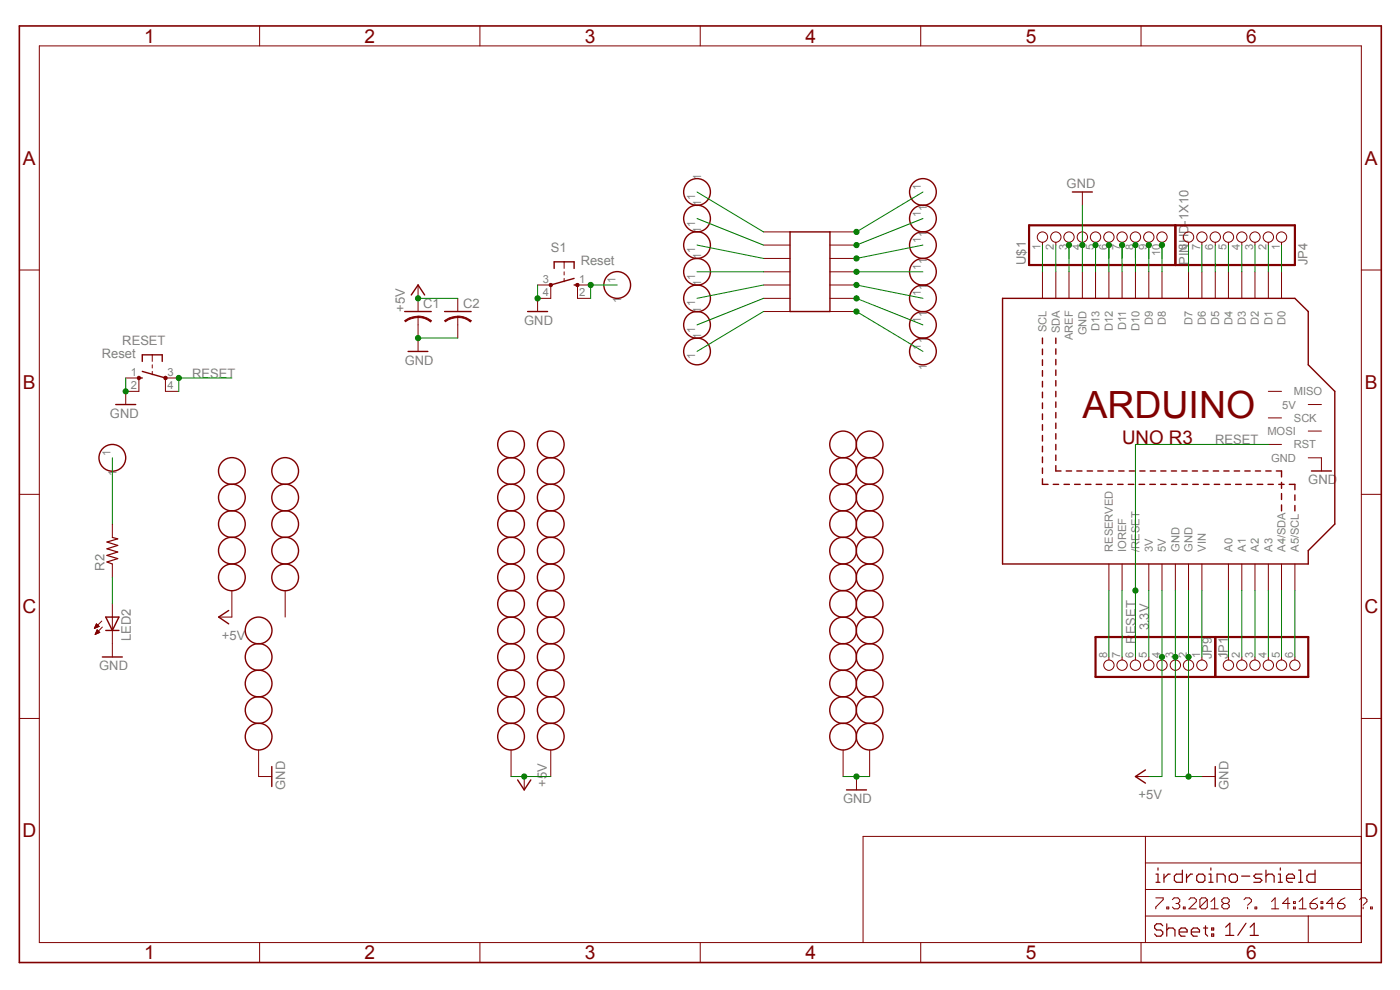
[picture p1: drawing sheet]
<svg xmlns="http://www.w3.org/2000/svg" width="297mm" height="210mm" viewBox="0 0 297 210" stroke-linecap="round" stroke-linejoin="round" font-family="sans-serif">
<path d="M30.2 76.7v-1.4h4.2v1.4M30.2 78.8l4.9 1.4M29.5 80.2h.7" fill="none" stroke="#800000" stroke-width=".3"/>
<path d="M32.3 75.3v1.4M32.3 77.4v.7M32.3 78.8v.7M29.5 80.2v2.8M35.1 80.2v2.8" fill="none" stroke="#800000" stroke-width=".21"/>
<path d="M34.8 79.9l.3-.1 .3 .1v.5l-.3 .2-.3-.2z" fill-rule="evenodd" fill="#800000"/>
<path d="M34.8 79.9l.3-.1 .3 .1v.5l-.3 .2-.3-.2z" fill="none" stroke="#800000" stroke-width=".21"/>
<circle cx="29.5" cy="80.2" r=".36" fill="#800000"/>
<g fill="none" stroke="#800000" stroke-width=".21">
<path d="M119.7 55.5v1.4M119.7 57.7v.6M119.7 59.1v.7M116.8 60.5v2.8M122.5 60.5v2.8M26.7 80.2h2.8M29.5 83h-2.8v2.8M35.1 80.2h2.8M35.1 83h2.8M20.1 133.2h.1M20.1 133.1h.4M20.2 133h.5"/>
<path d="M20.2 132.9h.8M20.2 134.5h.2M20.2 132.8h.7M20.3 132.7h.5M20.3 134.4h.3M20.3 134.3h.6M20.4 132.6h.3M20.4 134.2h.7M20.4 132.5h.2M20.4 134.1h.7M20.4 132.3l.6 .6-1 .4zM20.4 132.4h.1"/>
<path d="M20.4 133.9h.6M20.5 133.9h.4M20.5 133.7h.2M20.6 133.6h.1M20.6 133.6l.6 .6-1 .4zM21.6 131.7l-1.6 1.6M21.7 133l-1.5 1.6M23.8 128.1v11.3M240.9 164.7h2.8M255 164.7h2.8"/>
<circle cx="29.5" cy="80.2" r=".36"/>
</g>
<path d="M117.6 56.9v-1.4h4.2v1.4M121.8 59.1l-5 1.4M121.8 60.5h.7M24.6 85.8h4.2M21.7 139.4h4.3M22.4 130.9h2.8l-1.4 2.8zM22.4 133.7h2.8M243 163.3l-2.1 1.4 2.1 1.4M257.8 162.6v4.2" fill="none" stroke="#800000" stroke-width=".3"/>
<path d="M116.6 60.2h.5l.1 .3-.1 .2-.3 .1-.2-.1z" fill-rule="evenodd" fill="#800000"/>
<path d="M116.6 60.2h.5l.1 .3-.1 .2-.3 .1-.2-.1z" fill="none" stroke="#800000" stroke-width=".21"/>
<path d="M122.2 60.2h.6v.5l-.3 .1-.3-.1z" fill-rule="evenodd" fill="#800000"/>
<g fill="none" stroke="#800000" stroke-width=".21">
<path d="M162 49.2h5.6M162 52h5.6M162 54.8h5.6M162 57.7h5.6M176.1 49.2h5.6M176.1 52h5.6M176.1 54.8h5.6M176.1 57.7h5.6M88.7 67.2v1.7M114 60.5h2.8M116.8 63.3h-2.8v2.8M122.2 60.2h.6v.5l-.3 .1-.3-.1z"/>
<path d="M122.5 60.5h2.8M122.5 63.3h2.8M162 60.5h5.6M162 63.3h5.6M162 66.1h5.6M176.1 60.5h5.6M176.1 63.3h5.6M176.1 66.1h5.6M23.8 111.2v2.8M23.8 119.6v2.9M108.4 159.1v5.6M116.8 159.1v5.6"/>
<path d="M178.9 159.1v5.6M184.5 159.1v5.6M111.2 164.7v2.9M181.7 164.7v2.9"/>
</g>
<g fill="none" stroke="#800000" stroke-width=".3">
<path d="M167.6 49.2h8.5v16.9h-8.5zM85.9 66.1h5.6M111.9 66.1h4.3M109.8 165.4l1.4 2.2 1.4-2.2M179.6 167.6h4.2"/>
<circle cx="147.9" cy="40.7" r="2.84"/>
<circle cx="147.9" cy="52" r="2.84"/>
<circle cx="147.9" cy="46.4" r="2.84"/>
<circle cx="147.9" cy="57.7" r="2.84"/>
<circle cx="195.8" cy="57.7" r="2.84"/>
<circle cx="195.8" cy="46.4" r="2.84"/>
<circle cx="195.8" cy="52" r="2.84"/>
<circle cx="195.8" cy="40.7" r="2.84"/>
<circle cx="130.9" cy="60.5" r="2.84"/>
<circle cx="147.9" cy="74.5" r="2.84"/>
<circle cx="147.9" cy="63.3" r="2.84"/>
<circle cx="147.9" cy="68.9" r="2.84"/>
<circle cx="195.8" cy="68.9" r="2.84"/>
<circle cx="195.8" cy="63.3" r="2.84"/>
<circle cx="195.8" cy="74.5" r="2.84"/>
<circle cx="23.8" cy="97.1" r="2.84"/>
<circle cx="108.4" cy="94.3" r="2.84"/>
<circle cx="108.4" cy="99.9" r="2.84"/>
<circle cx="116.8" cy="99.9" r="2.84"/>
<circle cx="116.8" cy="94.3" r="2.84"/>
<circle cx="178.9" cy="94.3" r="2.84"/>
<circle cx="178.9" cy="99.9" r="2.84"/>
<circle cx="184.5" cy="94.3" r="2.84"/>
<circle cx="184.5" cy="99.9" r="2.84"/>
<circle cx="108.4" cy="116.8" r="2.84"/>
<circle cx="108.4" cy="111.2" r="2.84"/>
<circle cx="108.4" cy="105.5" r="2.84"/>
<circle cx="116.8" cy="111.2" r="2.84"/>
<circle cx="116.8" cy="116.8" r="2.84"/>
<circle cx="116.8" cy="105.5" r="2.84"/>
<circle cx="178.9" cy="116.8" r="2.84"/>
<circle cx="178.9" cy="105.5" r="2.84"/>
<circle cx="178.9" cy="111.2" r="2.84"/>
<circle cx="184.5" cy="111.2" r="2.84"/>
<circle cx="184.5" cy="116.8" r="2.84"/>
<circle cx="184.5" cy="105.5" r="2.84"/>
<circle cx="108.4" cy="139.4" r="2.84"/>
<circle cx="108.4" cy="133.7" r="2.84"/>
<circle cx="108.4" cy="128.1" r="2.84"/>
<circle cx="108.4" cy="122.5" r="2.84"/>
<circle cx="116.8" cy="139.4" r="2.84"/>
<circle cx="116.8" cy="128.1" r="2.84"/>
<circle cx="116.8" cy="133.7" r="2.84"/>
<circle cx="116.8" cy="122.5" r="2.84"/>
<circle cx="178.9" cy="139.4" r="2.84"/>
<circle cx="178.9" cy="128.1" r="2.84"/>
<circle cx="178.9" cy="133.7" r="2.84"/>
<circle cx="178.9" cy="122.5" r="2.84"/>
<circle cx="184.5" cy="133.7" r="2.84"/>
<circle cx="184.5" cy="122.5" r="2.84"/>
<circle cx="184.5" cy="139.4" r="2.84"/>
<circle cx="184.5" cy="128.1" r="2.84"/>
<circle cx="108.4" cy="150.6" r="2.84"/>
<circle cx="108.4" cy="156.3" r="2.84"/>
<circle cx="108.4" cy="145" r="2.84"/>
<circle cx="116.8" cy="145" r="2.84"/>
<circle cx="116.8" cy="156.3" r="2.84"/>
<circle cx="116.8" cy="150.6" r="2.84"/>
<circle cx="178.9" cy="156.3" r="2.84"/>
<circle cx="178.9" cy="150.6" r="2.84"/>
<circle cx="178.9" cy="145" r="2.84"/>
<circle cx="184.5" cy="156.3" r="2.84"/>
<circle cx="184.5" cy="145" r="2.84"/>
<circle cx="184.5" cy="150.6" r="2.84"/>
</g>
<path d="M23.8 114l1.2 .3-2.3 .7 2.3 .7-2.3 .7 2.3 .7-2.3 .7 2.3 .7-2.3 .7 1.1 .4" fill="none" stroke="#800000" stroke-width=".25"/>
<path d="M88.7 67.1a4.5 4.5 0 0 1 2.8 .9l-.1 .3a4 4 0 0 0-2.7-.9z" fill-rule="evenodd" fill="#800000"/>
<path d="M88.7 67.1a4.5 4.5 0 0 1 2.8 .9l-.1 .3a4 4 0 0 0-2.7-.9z" fill="none" stroke="#800000" stroke-width=".21"/>
<path d="M85.9 68a4.2 4.2 0 0 1 2.8-.9v.3a4.7 4.7 0 0 0-2.7 .8z" fill-rule="evenodd" fill="#800000"/>
<path d="M85.9 68a4.2 4.2 0 0 1 2.8-.9v.3a4.7 4.7 0 0 0-2.7 .8zM88.7 63.3v2.8M88.7 68.9v2.8M97.1 67.2v1.7" fill="none" stroke="#800000" stroke-width=".21"/>
<path d="M94.3 66.1h5.6" fill="none" stroke="#800000" stroke-width=".3"/>
<path d="M97.1 67.1a4.5 4.5 0 0 1 2.9 .9l-.2 .3a3.8 3.8 0 0 0-2.7-.9z" fill-rule="evenodd" fill="#800000"/>
<path d="M97.1 67.1a4.5 4.5 0 0 1 2.9 .9l-.2 .3a3.8 3.8 0 0 0-2.7-.9z" fill="none" stroke="#800000" stroke-width=".21"/>
<path d="M94.3 68a4.1 4.1 0 0 1 2.8-.9v.3a4.7 4.7 0 0 0-2.6 .8z" fill-rule="evenodd" fill="#800000"/>
<g fill="none" stroke="#800000" stroke-width=".21">
<path d="M8.3 9.7h280.5v190.2h-280.5zM55.1 5.5v4.2M101.8 5.5v4.2M148.5 5.5v4.2M195.3 5.5v4.2M242.1 5.5v4.2M4.1 57.3h4.2M221.1 51.4v.6M221.1 57.7v5.6M224 51.4v.6M224 57.7v5.6M226.8 51.4v.6"/>
<path d="M226.8 57.7v5.6M229.6 40.7v2.9M229.6 51.4v.6M229.6 57.7v5.6M232.4 51.4v.6M232.4 57.7v5.6M235.2 51.4v.6M235.2 57.7v5.6M238 51.4v.6M238 57.7v5.6M240.9 51.4v.6M240.9 57.7v5.6"/>
<path d="M243.7 51.4v.6M243.7 57.7v5.6M246.5 51.4v.6M246.5 57.7v5.6M252.1 51.4v.6M252.1 57.7v5.6M255 51.4v.6M255 57.7v5.6M257.8 51.4v.6M257.8 57.7v5.6M260.6 51.4v.6M260.6 57.7v5.6"/>
<path d="M263.4 51.4v.6M263.4 57.7v5.6M266.2 51.4v.6M266.2 57.7v5.6M269.1 51.4v.6M269.1 57.7v5.6M271.9 51.4v.6M271.9 57.7v5.6M288.8 57.3h4.2M88.7 60.5v2.8M88.7 71.7v2.8M94.3 68a4.1 4.1 0 0 1 2.8-.9v.3a4.7 4.7 0 0 0-2.6 .8z"/>
<path d="M97.1 63.3v2.8M97.1 68.9v2.8M269.1 83h2.8M269.1 88.6h2.8M269.1 94.3h2.8M277.5 85.8h2.8M277.5 91.4h2.8M277.5 97.1h2.8v2.8M4.1 104.9h4.2M235.2 119.6v5.7M238 119.6v5.7M240.9 119.6v5.7"/>
<path d="M243.7 119.6v5.7M246.5 119.6v5.7M249.3 119.6v5.7M252.1 119.6v5.7M255 119.6v5.7M260.6 119.6v5.7M263.4 119.6v5.7M266.2 119.6v5.7M269.1 119.6v5.7M271.9 119.6v5.7M274.7 119.6v5.7M288.8 104.9h4.2"/>
<path d="M49.2 125.3v5.6h-2.8M60.5 125.3v5.6M235.2 139.4v.6M238 139.4v.6M240.9 139.4v.6M243.7 139.4v.6M246.5 139.4v.6M249.3 139.4v.6M252.1 139.4v.6M255 139.4v.6M260.6 139.4v.6M263.4 139.4v.6"/>
<path d="M266.2 139.4v.6M269.1 139.4v.6M271.9 139.4v.6M274.7 139.4v.6M4.1 152.4h4.2M54.9 159.1v5.6h2.8M288.8 152.4h4.2M243 177.4v22.5M288.8 177.4h-105.7v22.5M55.1 199.9v4.3M101.8 199.9v4.3M148.5 199.9v4.3"/>
<path d="M195.3 199.9v4.3M242.1 199.9v4.3M243 194.3h45.8M243 188.7h45.8M243 183h45.8M245.2 190.5h1.6v.3l-1.6 1.6v.4M247.5 192.4h.4v.4h-.4zM248.7 190.8l.4-.3h.8l.4 .3v.5l-.4 .3M249.5 191.6h.4M249.9 191.6l.4 .4v.4l-.4 .4h-.8l-.4-.4M251 192.4h.4v.4h-.4zM252.2 190.8l.4-.3h.8l.4 .3v.5l-1.6 1.5h1.6"/>
<path d="M256.1 190.8l-.4-.3h-.8l-.3 .3v1.6M256.1 190.8v1.6l-.4 .4h-.8l-.3-.4M256.1 190.8l-1.5 1.6M256.9 192.8h1.5M256.9 191.3l.8-.8v2.3M259.6 191.6l-.4-.3v-.5l.4-.3h.8l.4 .3v.5l-.4 .3M259.6 191.6l-.4 .4v.4l.4 .4h.8l.4-.4v-.4l-.4-.4M259.6 191.6h.8M263.9 190.8l.4-.3h.7l.5 .3v.5l-.8 .7M264.7 192.4v.4M266.2 192.4h.4v.4h-.4zM269.7 192.8h1.6"/>
<path d="M269.7 191.3l.8-.8v2.3M273.6 191.6h-1.5l1.1-1.1v2.3M274.4 192.4h.4v.4h-.4zM274.4 191.3h.4v.3h-.4zM275.6 192.8h1.5M275.6 191.3l.8-.8v2.3M277.5 194.3v5.6M277.9 191.6h1.2l.4 .4v.4l-.4 .4h-.8l-.4-.4zM279.5 190.5l-.8 .3-.8 .8M280.2 192.4h.4v.4h-.4zM280.2 191.3h.4v.3h-.4zM283 191.6h-1.6l1.2-1.1v2.3"/>
<path d="M283.8 191.6h1.1l.4 .4v.4l-.4 .4h-.8l-.3-.4zM285.3 190.5l-.8 .3-.7 .8M288.4 190.8l.4-.3h.8l.4 .3v.5l-.8 .7M289.2 192.4v.4M290.7 192.4h.4v.4h-.4z"/>
<circle cx="221.2" cy="50.3" r="1.1"/>
<circle cx="224" cy="50.3" r="1.1"/>
<circle cx="226.8" cy="50.3" r="1.1"/>
<circle cx="229.6" cy="50.3" r="1.1"/>
<circle cx="232.4" cy="50.3" r="1.1"/>
<circle cx="235.2" cy="50.3" r="1.1"/>
<circle cx="238" cy="50.3" r="1.1"/>
<circle cx="240.9" cy="50.3" r="1.1"/>
<circle cx="243.7" cy="50.3" r="1.1"/>
<circle cx="246.5" cy="50.3" r="1.1"/>
<circle cx="252.1" cy="50.3" r="1.1"/>
<circle cx="255" cy="50.3" r="1.1"/>
<circle cx="257.8" cy="50.3" r="1.1"/>
<circle cx="260.6" cy="50.3" r="1.1"/>
<circle cx="263.4" cy="50.3" r="1.1"/>
<circle cx="266.2" cy="50.3" r="1.1"/>
<circle cx="269.1" cy="50.3" r="1.1"/>
<circle cx="271.9" cy="50.3" r="1.1"/>
<circle cx="235.2" cy="141.1" r="1.1"/>
<circle cx="238" cy="141.1" r="1.1"/>
<circle cx="240.9" cy="141.1" r="1.1"/>
<circle cx="243.7" cy="141.1" r="1.1"/>
<circle cx="246.5" cy="141.1" r="1.1"/>
<circle cx="249.3" cy="141.1" r="1.1"/>
<circle cx="252.1" cy="141.1" r="1.1"/>
<circle cx="255" cy="141.1" r="1.1"/>
<circle cx="260.6" cy="141.1" r="1.1"/>
<circle cx="263.4" cy="141.1" r="1.1"/>
<circle cx="266.2" cy="141.1" r="1.1"/>
<circle cx="269.1" cy="141.1" r="1.1"/>
<circle cx="271.9" cy="141.1" r="1.1"/>
<circle cx="274.7" cy="141.1" r="1.1"/>
</g>
<g fill="none" stroke="#800000" stroke-width=".3">
<path d="M227.5 40.7h4.2M86.6 74.5h4.2M87.2 62.6l1.5-2.1 1.4 2.1M212.7 63.3h62l2.8 2.8v11.3l5.7 5.6v28.2l-5.7 5.6v2.8h-64.8zM221.1 71.7v1.2M221.1 74v1.2M221.1 76.3v1.2M221.1 78.6v1.2M224 71.7v1.2M224 74v1.1M224 76.2v1.2M224 78.5v1.1"/>
<path d="M221.1 80.9v1.2M221.1 83.2v1.2M221.1 85.5v1.2M221.1 87.8v1.2M221.1 90.1v1.2M221.1 92.4v1.2M221.1 94.7v1.1M221.1 96.9v1.2M221.1 99.3v1.1M224 80.7v1.2M224 83v1.2M224 85.3v1.1"/>
<path d="M224 87.5v1.1M224 89.7v1.2M224 92v1.1M224 94.3v1.1M224 96.5v1.2M224 98.8v1.1h1.1M226.2 99.9h1.1M228.4 99.9h1.1M230.6 99.9h1.2M232.9 99.9h1.1M235.1 99.9h1.1M237.3 99.9h1.2"/>
<path d="M239.6 99.9h1.1M241.8 99.9h1.1M244 99.9h1.2M246.3 99.9h1.1M248.5 99.9h1.1M250.7 99.9h1.1M252.9 99.9h1.1M255.2 99.9h1.1M257.4 99.9h1.1M259.6 99.9h1.1M261.8 99.9h1.2M264.1 99.9h1.1"/>
<path d="M266.3 99.9h1.1M268.5 99.9h1.2M270.8 99.9h1.1v1.3M278.2 99.9h4.2M221.1 101.6v1.1h1.2M223.4 102.7h1.2M225.7 102.7h1.2M228 102.7h1.2M230.3 102.7h1.1M232.5 102.7h1.2M234.8 102.7h1.2M237.1 102.7h1.2"/>
<path d="M239.4 102.7h1.1M241.6 102.7h1.2M243.9 102.7h1.2M246.2 102.7h1.2M248.5 102.7h1.1M250.7 102.7h1.2M253 102.7h1.2M255.3 102.7h1.2M257.6 102.7h1.1M259.9 102.7h1.1M262.1 102.7h1.2M264.4 102.7h1.2"/>
<path d="M266.7 102.7h1.2M269 102.7h1.1M271.3 102.7h1.1M271.9 102.3v1.3M271.9 104.7v1.3M271.9 107.1v1.3M273.5 102.7h1.2v1.2M274.7 105v1.1M274.7 107.2v1.2M48.5 129.5l-2.1 1.4 2.1 1.4M57.7 162.6v4.2"/>
<circle cx="49.2" cy="99.9" r="2.84"/>
<circle cx="60.5" cy="99.9" r="2.84"/>
<circle cx="49.2" cy="111.2" r="2.84"/>
<circle cx="49.2" cy="116.8" r="2.84"/>
<circle cx="49.2" cy="105.5" r="2.84"/>
<circle cx="60.5" cy="105.5" r="2.84"/>
<circle cx="60.5" cy="116.8" r="2.84"/>
<circle cx="60.5" cy="111.2" r="2.84"/>
<circle cx="49.2" cy="122.5" r="2.84"/>
<circle cx="54.9" cy="139.4" r="2.84"/>
<circle cx="54.9" cy="133.7" r="2.84"/>
<circle cx="60.5" cy="122.5" r="2.84"/>
<circle cx="54.9" cy="150.6" r="2.84"/>
<circle cx="54.9" cy="156.3" r="2.84"/>
<circle cx="54.9" cy="145" r="2.84"/>
</g>
<path d="M218.3 47.8h56.4v8.4h-56.4zM249.3 47.8v8.4M232.4 135.1h45.1v8.5h-45.1zM257.8 135.1v8.5" fill="none" stroke="#800000" stroke-width=".47"/>
<g fill="none" stroke="#800000" stroke-width=".25">
<path d="M245.2 185.4h.5v1.8M245.2 187.2h.9M245.7 184.1v.5M246.7 196.4l-.4-.4h-.9l-.5 .4v.4l.5 .5h.9l.4 .4v.4l-.4 .5h-.9l-.5-.5M246.9 185.4v1.8M247.5 196v2.6M247.5 197.3l.4-.5h.9l.5 .5v1.3M248.2 185.4h-.4l-.9 .9M250.1 197.7h1.7v-.4l-.4-.5h-.8l-.5 .5v.8l.5 .5h.8M250.8 184.6v2.6h-1.2l-.5-.5v-.9l.5-.4h1.2M251.7 185.4v1.8M252.7 197.7h1.8v-.4l-.5-.5h-.8l-.5 .5v.8l.5 .5h.8"/>
<path d="M253 185.4h-.4l-.9 .9M254.3 185.4h.9l.4 .4v.9l-.4 .5h-.9l-.4-.5v-.9zM255.3 196.8h.9M255.7 196.4v1.7l.5 .5M256.5 185.4h.4v1.8M256.5 187.2h.8M256.9 184.1v.5M257 196.8h.5v.5h-.5zM257 198.1h.5v.5h-.5zM258.2 187.2v-1.8h1.3l.4 .4v1.4M260 196.7l.9-.9v2.6M260 198.4h1.7"/>
<path d="M260.8 185.8l.4-.4h.9l.4 .4v.9l-.4 .5h-.9l-.4-.5zM263.4 185.8h1.7M264.3 195.8l-1.7 2.6M265.2 198.4h1.8M265.2 196.7l.9-.9v2.6M267.7 185.4h-1.3l-.4 .4 .4 .5h.9l.4 .4-.4 .5h-1.3M268.6 185.8l.4-.4h.9l.4 .4v1.4M268.6 184.6v2.6M271.2 185.4h.4v1.8M271.2 187.2h.8M271.6 184.1v.5M272.9 186.3h1.7v-.5l-.4-.4h-.9l-.4 .4v.9l.4 .5h.9"/>
<path d="M275.5 187.2h.9M275.5 184.6h.4v2.6M279 184.6v2.6h-1.3l-.5-.5v-.9l.5-.4h1.3"/>
</g>
<path d="M4.1 5.5h288.9v198.7h-288.9z" fill="none" stroke="#800000" stroke-width=".34"/>
<path d="M246.5 125.3v39.4h-2.8" fill="none" stroke="#008000" stroke-width=".21"/>
<circle cx="246.5" cy="139.4" r=".55" fill="#008000"/>
<g fill="none" stroke="#008000" stroke-width=".21">
<path d="M108.4 164.7h8.4"/>
<circle cx="246.5" cy="139.4" r=".55"/>
</g>
<circle cx="111.2" cy="164.7" r=".55" fill="#008000"/>
<g fill="none" stroke="#008000" stroke-width=".21">
<path d="M88.7 63.3h8.4"/>
<circle cx="111.2" cy="164.7" r=".55"/>
</g>
<circle cx="88.7" cy="63.3" r=".55" fill="#008000"/>
<g fill="none" stroke="#008000" stroke-width=".21">
<path d="M249.3 125.3v39.4h5.7M252.1 125.3v14.1"/>
<circle cx="88.7" cy="63.3" r=".55"/>
</g>
<circle cx="252.1" cy="164.7" r=".55" fill="#008000"/>
<g fill="none" stroke="#008000" stroke-width=".21">
<path d="M252.1 139.4v25.3"/>
<circle cx="252.1" cy="164.7" r=".55"/>
</g>
<circle cx="252.1" cy="139.4" r=".55" fill="#008000"/>
<circle cx="252.1" cy="139.4" r=".55" fill="none" stroke="#008000" stroke-width=".21"/>
<circle cx="249.3" cy="139.4" r=".55" fill="#008000"/>
<g fill="none" stroke="#008000" stroke-width=".21">
<path d="M26.7 80.2v2.8"/>
<circle cx="249.3" cy="139.4" r=".55"/>
</g>
<circle cx="26.7" cy="83" r=".55" fill="#008000"/>
<g fill="none" stroke="#008000" stroke-width=".21">
<path d="M114 60.5v2.8"/>
<circle cx="26.7" cy="83" r=".55"/>
</g>
<circle cx="114" cy="63.3" r=".55" fill="#008000"/>
<g fill="none" stroke="#008000" stroke-width=".21">
<path d="M178.9 164.7h5.6"/>
<circle cx="114" cy="63.3" r=".55"/>
</g>
<circle cx="181.7" cy="164.7" r=".55" fill="#008000"/>
<g fill="none" stroke="#008000" stroke-width=".21">
<path d="M88.7 71.7h8.4"/>
<circle cx="181.7" cy="164.7" r=".55"/>
</g>
<circle cx="88.7" cy="71.7" r=".55" fill="#008000"/>
<g fill="none" stroke="#008000" stroke-width=".21">
<path d="M229.6 43.6v8.4"/>
<circle cx="88.7" cy="71.7" r=".55"/>
</g>
<circle cx="229.6" cy="52" r=".55" fill="#008000"/>
<g fill="none" stroke="#008000" stroke-width=".21">
<path d="M229.6 52v5.7M130.9 60.5h-5.6v2.8"/>
<circle cx="229.6" cy="52" r=".55"/>
</g>
<circle cx="125.3" cy="60.5" r=".55" fill="#008000"/>
<g fill="none" stroke="#008000" stroke-width=".21">
<path d="M269.1 94.3h-28.2v45.1M243.7 125.3v14.1"/>
<circle cx="125.3" cy="60.5" r=".55"/>
</g>
<circle cx="240.9" cy="125.3" r=".55" fill="#008000"/>
<g fill="none" stroke="#008000" stroke-width=".21">
<path d="M49.2 80.2h-11.3v2.8"/>
<circle cx="240.9" cy="125.3" r=".55"/>
</g>
<circle cx="37.9" cy="80.2" r=".55" fill="#008000"/>
<g fill="none" stroke="#008000" stroke-width=".21">
<path d="M147.9 40.7l14.1 8.5M147.9 46.4l14.1 5.6M147.9 52l14.1 2.8M147.9 57.7h14.1M162 60.5l-14.1 2.8M162 63.3l-14.1 5.6M162 66.1l-14.1 8.4M181.7 66.1l14.1 8.4"/>
<circle cx="37.9" cy="80.2" r=".55"/>
</g>
<circle cx="181.7" cy="66.1" r=".55" fill="#008000"/>
<g fill="none" stroke="#008000" stroke-width=".21">
<path d="M181.7 63.3l14.1 5.6"/>
<circle cx="181.7" cy="66.1" r=".55"/>
</g>
<circle cx="181.7" cy="63.3" r=".55" fill="#008000"/>
<g fill="none" stroke="#008000" stroke-width=".21">
<path d="M181.7 60.5l14.1 2.8"/>
<circle cx="181.7" cy="63.3" r=".55"/>
</g>
<circle cx="181.7" cy="60.5" r=".55" fill="#008000"/>
<g fill="none" stroke="#008000" stroke-width=".21">
<path d="M181.7 57.7h14.1"/>
<circle cx="181.7" cy="60.5" r=".55"/>
</g>
<circle cx="181.7" cy="57.7" r=".55" fill="#008000"/>
<g fill="none" stroke="#008000" stroke-width=".21">
<path d="M195.8 52l-14.1 2.8"/>
<circle cx="181.7" cy="57.7" r=".55"/>
</g>
<circle cx="181.7" cy="54.8" r=".55" fill="#008000"/>
<g fill="none" stroke="#008000" stroke-width=".21">
<path d="M195.8 46.4l-14.1 5.6"/>
<circle cx="181.7" cy="54.8" r=".55"/>
</g>
<circle cx="181.7" cy="52" r=".55" fill="#008000"/>
<g fill="none" stroke="#008000" stroke-width=".21">
<path d="M195.8 40.7l-14.1 8.5"/>
<circle cx="181.7" cy="52" r=".55"/>
</g>
<circle cx="181.7" cy="49.2" r=".55" fill="#008000"/>
<g fill="none" stroke="#008000" stroke-width=".21">
<path d="M226.8 52v2.8M23.8 97.1v14.1M23.8 122.5v5.6"/>
<circle cx="181.7" cy="49.2" r=".55"/>
</g>
<circle cx="226.8" cy="52" r=".55" fill="#008000"/>
<g fill="none" stroke="#008000" stroke-width=".21">
<path d="M226.8 52v5.7M232.4 52v2.8"/>
<circle cx="226.8" cy="52" r=".55"/>
</g>
<circle cx="232.4" cy="52" r=".55" fill="#008000"/>
<g fill="none" stroke="#008000" stroke-width=".21">
<path d="M232.4 52v5.7M235.2 52v2.8"/>
<circle cx="232.4" cy="52" r=".55"/>
</g>
<circle cx="235.2" cy="52" r=".55" fill="#008000"/>
<g fill="none" stroke="#008000" stroke-width=".21">
<path d="M235.2 52v5.7M238 52v2.8"/>
<circle cx="235.2" cy="52" r=".55"/>
</g>
<circle cx="238" cy="52" r=".55" fill="#008000"/>
<g fill="none" stroke="#008000" stroke-width=".21">
<path d="M238 52v5.7M240.9 52v2.8"/>
<circle cx="238" cy="52" r=".55"/>
</g>
<circle cx="240.9" cy="52" r=".55" fill="#008000"/>
<g fill="none" stroke="#008000" stroke-width=".21">
<path d="M240.9 52v5.7M243.7 52v2.8"/>
<circle cx="240.9" cy="52" r=".55"/>
</g>
<circle cx="243.7" cy="52" r=".55" fill="#008000"/>
<g fill="none" stroke="#008000" stroke-width=".21">
<path d="M243.7 52v5.7M246.5 52v2.8"/>
<circle cx="243.7" cy="52" r=".55"/>
</g>
<circle cx="246.5" cy="52" r=".55" fill="#008000"/>
<g fill="none" stroke="#008000" stroke-width=".21">
<path d="M221.1 52v5.7M224 52v5.7M246.5 52v5.7M252.1 52v5.7M255 52v5.7M257.8 52v5.7M260.6 52v5.7M263.4 52v5.7M266.2 52v5.7M269.1 52v5.7M271.9 52v5.7M235.2 125.3v14.1"/>
<path d="M238 125.3v14.1M255 125.3v14.1M260.6 125.3v14.1M263.4 125.3v14.1M266.2 125.3v14.1M269.1 125.3v14.1M271.9 125.3v14.1M274.7 125.3v14.1"/>
<circle cx="246.5" cy="52" r=".55"/>
</g>
<text font-size="8" fill="#800000" x="229.6" y="88.6">ARDUINO</text>
<g font-size="4.1" fill="#800000">
<text x="30.6" y="9.1">1</text>
<text x="77.3" y="9.1">2</text>
<text x="124.1" y="9.1">3</text>
<text x="170.9" y="9.1">4</text>
<text x="217.6" y="9.1">5</text>
<text x="264.3" y="9.1">6</text>
<text x="4.9" y="35">A</text>
<text x="289.6" y="35">A</text>
<text x="4.9" y="82.5">B</text>
<text x="289.6" y="82.5">B</text>
<text x="4.8" y="130">C</text>
<text x="289.5" y="130">C</text>
<text x="4.8" y="177.6">D</text>
<text x="289.5" y="177.6">D</text>
<text x="30.6" y="203.5">1</text>
<text x="77.3" y="203.5">2</text>
<text x="124.1" y="203.5">3</text>
<text x="170.9" y="203.5">4</text>
<text x="217.6" y="203.5">5</text>
<text x="264.3" y="203.5">6</text>
</g>
<text font-size="4" fill="#800000" x="238" y="94.3">UNO R3</text>
<g font-size="2.8" fill="#808080">
<text x="226.3" y="39.9">GND</text>
<text x="116.8" y="53.4">S1</text>
<text x="123.2" y="56.2">Reset</text>
<text x="217.6" y="56.2" transform="rotate(-90 217.6 56.2)">U$1</text>
<text x="252.1" y="56.2" transform="rotate(-90 252.1 56.2)">PINHD-1X10</text>
<text x="277.4" y="56.2" transform="rotate(-90 277.4 56.2)">JP4</text>
<text x="89.8" y="65.4">C1</text>
<text x="98.3" y="65.4">C2</text>
<text x="85.9" y="66.1" transform="rotate(-90 85.9 66.1)">+5V</text>
<text x="111.2" y="68.9">GND</text>
<text x="21.6" y="75.9">Reset</text>
<text x="26" y="73.2">RESET</text>
<text x="85.9" y="77.4">GND</text>
<text x="40.8" y="80.2">RESET</text>
<text x="23.3" y="88.6">GND</text>
<text x="257.8" y="94.3">RESET</text>
<text x="277.5" y="102.7">GND</text>
<text x="22.2" y="121" transform="rotate(-90 22.2 121)">R2</text>
<text x="27.8" y="136" transform="rotate(-90 27.8 136)">LED2</text>
<text x="47.1" y="135.7">+5V</text>
<text x="240.9" y="136.5" transform="rotate(-90 240.9 136.5)">RESET</text>
<text x="243.7" y="133.7" transform="rotate(-90 243.7 133.7)">3.3V</text>
<text x="21" y="142.2">GND</text>
<text x="257.1" y="139.9" transform="rotate(-90 257.1 139.9)">JP9</text>
<text x="260.5" y="139.9" transform="rotate(-90 260.5 139.9)">JP1</text>
<text x="60.5" y="167.6" transform="rotate(-90 60.5 167.6)">GND</text>
<text x="116" y="166.9" transform="rotate(-90 116 166.9)">+5V</text>
<text x="260.6" y="167.6" transform="rotate(-90 260.6 167.6)">GND</text>
<text x="178.9" y="170.3">GND</text>
<text x="241.6" y="169.5">+5V</text>
</g>
<g font-size="2.4" fill="#808080">
<text x="148.7" y="38.1" transform="rotate(-90 148.7 38.1)">1</text>
<text x="195.4" y="40.3" transform="rotate(-90 195.4 40.3)">1</text>
<text x="147.4" y="42.5" transform="rotate(-90 147.4 42.5)">1</text>
<text x="148.7" y="43.8" transform="rotate(-90 148.7 43.8)">1</text>
<text x="195.4" y="46" transform="rotate(-90 195.4 46)">1</text>
<text x="196.6" y="44.7" transform="rotate(-90 196.6 44.7)">1</text>
<text x="147.4" y="53.7" transform="rotate(-90 147.4 53.7)">1</text>
<text x="147.4" y="48.1" transform="rotate(-90 147.4 48.1)">1</text>
<text x="148.7" y="49.4" transform="rotate(-90 148.7 49.4)">1</text>
<text x="195.4" y="51.6" transform="rotate(-90 195.4 51.6)">1</text>
<text x="196.6" y="50.3" transform="rotate(-90 196.6 50.3)">1</text>
<text x="220.8" y="53.1" transform="rotate(-90 220.8 53.1)">1</text>
<text x="223.6" y="53.1" transform="rotate(-90 223.6 53.1)">2</text>
<text x="226.4" y="53.1" transform="rotate(-90 226.4 53.1)">3</text>
<text x="229.2" y="53.1" transform="rotate(-90 229.2 53.1)">4</text>
<text x="232" y="53.1" transform="rotate(-90 232 53.1)">5</text>
<text x="234.9" y="53.1" transform="rotate(-90 234.9 53.1)">6</text>
<text x="237.7" y="53.1" transform="rotate(-90 237.7 53.1)">7</text>
<text x="240.5" y="53.1" transform="rotate(-90 240.5 53.1)">8</text>
<text x="243.3" y="53.1" transform="rotate(-90 243.3 53.1)">9</text>
<text x="251.8" y="53.1" transform="rotate(-90 251.8 53.1)">8</text>
<text x="254.6" y="53.1" transform="rotate(-90 254.6 53.1)">7</text>
<text x="257.4" y="53.1" transform="rotate(-90 257.4 53.1)">6</text>
<text x="260.2" y="53.1" transform="rotate(-90 260.2 53.1)">5</text>
<text x="263" y="53.1" transform="rotate(-90 263 53.1)">4</text>
<text x="265.9" y="53.1" transform="rotate(-90 265.9 53.1)">3</text>
<text x="268.7" y="53.1" transform="rotate(-90 268.7 53.1)">2</text>
<text x="271.5" y="53.1" transform="rotate(-90 271.5 53.1)">1</text>
<text x="147.4" y="59.4" transform="rotate(-90 147.4 59.4)">1</text>
<text x="148.7" y="55" transform="rotate(-90 148.7 55)">1</text>
<text x="195.4" y="57.2" transform="rotate(-90 195.4 57.2)">1</text>
<text x="196.6" y="55.9" transform="rotate(-90 196.6 55.9)">1</text>
<text x="246.1" y="54.4" transform="rotate(-90 246.1 54.4)">10</text>
<text x="115.1" y="60.1">3</text>
<text x="115.1" y="62.9">4</text>
<text x="122.9" y="60.1">1</text>
<text x="122.9" y="62.9">2</text>
<text x="130.6" y="60.1" transform="rotate(-90 130.6 60.1)">1</text>
<text x="131.8" y="64.3" transform="rotate(-90 131.8 64.3)">1</text>
<text x="147.4" y="65" transform="rotate(-90 147.4 65)">1</text>
<text x="148.7" y="60.7" transform="rotate(-90 148.7 60.7)">1</text>
<text x="195.4" y="62.9" transform="rotate(-90 195.4 62.9)">1</text>
<text x="196.6" y="61.6" transform="rotate(-90 196.6 61.6)">1</text>
<text x="147.4" y="70.6" transform="rotate(-90 147.4 70.6)">1</text>
<text x="148.7" y="72" transform="rotate(-90 148.7 72)">1</text>
<text x="148.7" y="66.3" transform="rotate(-90 148.7 66.3)">1</text>
<text x="195.4" y="68.5" transform="rotate(-90 195.4 68.5)">1</text>
<text x="196.6" y="67.2" transform="rotate(-90 196.6 67.2)">1</text>
<text x="222" y="70.4" transform="rotate(-90 222 70.4)">SCL</text>
<text x="224.8" y="70.7" transform="rotate(-90 224.8 70.7)">SDA</text>
<text x="230.5" y="71.1" transform="rotate(-90 230.5 71.1)">GND</text>
<text x="233.3" y="70.2" transform="rotate(-90 233.3 70.2)">D13</text>
<text x="236.1" y="70.2" transform="rotate(-90 236.1 70.2)">D12</text>
<text x="238.9" y="70" transform="rotate(-90 238.9 70)">D11</text>
<text x="241.7" y="70.2" transform="rotate(-90 241.7 70.2)">D10</text>
<text x="244.6" y="68.9" transform="rotate(-90 244.6 68.9)">D9</text>
<text x="247.4" y="68.9" transform="rotate(-90 247.4 68.9)">D8</text>
<text x="253" y="68.9" transform="rotate(-90 253 68.9)">D7</text>
<text x="255.8" y="68.9" transform="rotate(-90 255.8 68.9)">D6</text>
<text x="258.7" y="68.9" transform="rotate(-90 258.7 68.9)">D5</text>
<text x="261.5" y="68.9" transform="rotate(-90 261.5 68.9)">D4</text>
<text x="264.3" y="68.9" transform="rotate(-90 264.3 68.9)">D3</text>
<text x="267.1" y="68.9" transform="rotate(-90 267.1 68.9)">D2</text>
<text x="269.9" y="68.9" transform="rotate(-90 269.9 68.9)">D1</text>
<text x="272.7" y="68.9" transform="rotate(-90 272.7 68.9)">D0</text>
<text x="147.4" y="76.2" transform="rotate(-90 147.4 76.2)">1</text>
<text x="195.4" y="74.2" transform="rotate(-90 195.4 74.2)">1</text>
<text x="196.6" y="72.8" transform="rotate(-90 196.6 72.8)">1</text>
<text x="227.6" y="72.1" transform="rotate(-90 227.6 72.1)">AREF</text>
<text x="27.8" y="79.8">1</text>
<text x="27.8" y="82.6">2</text>
<text x="35.5" y="79.8">3</text>
<text x="35.5" y="82.6">4</text>
<text x="196.6" y="78.4" transform="rotate(-90 196.6 78.4)">1</text>
<text x="274.5" y="83.9">MISO</text>
<text x="272" y="86.7">5V</text>
<text x="274.5" y="89.5">SCK</text>
<text x="268.9" y="92.3">MOSI</text>
<text x="274.5" y="95.1">RST</text>
<text x="23.5" y="96.7" transform="rotate(-90 23.5 96.7)">1</text>
<text x="24.7" y="101" transform="rotate(-90 24.7 101)">1</text>
<text x="269.7" y="98">GND</text>
<text x="236.1" y="117.1" transform="rotate(-90 236.1 117.1)">RESERVED</text>
<text x="238.9" y="117.1" transform="rotate(-90 238.9 117.1)">IOREF</text>
<text x="241.7" y="117.1" transform="rotate(-90 241.7 117.1)">/RESET</text>
<text x="244.6" y="117.1" transform="rotate(-90 244.6 117.1)">3V</text>
<text x="247.4" y="117.1" transform="rotate(-90 247.4 117.1)">5V</text>
<text x="250.2" y="117.1" transform="rotate(-90 250.2 117.1)">GND</text>
<text x="253" y="117.1" transform="rotate(-90 253 117.1)">GND</text>
<text x="255.8" y="117.1" transform="rotate(-90 255.8 117.1)">VIN</text>
<text x="261.5" y="117.1" transform="rotate(-90 261.5 117.1)">A0</text>
<text x="264.3" y="117.1" transform="rotate(-90 264.3 117.1)">A1</text>
<text x="267.1" y="117.1" transform="rotate(-90 267.1 117.1)">A2</text>
<text x="269.9" y="117.1" transform="rotate(-90 269.9 117.1)">A3</text>
<text x="272.7" y="117.1" transform="rotate(-90 272.7 117.1)">A4/SDA</text>
<text x="275.5" y="117.1" transform="rotate(-90 275.5 117.1)">A5/SCL</text>
<text x="234.9" y="139.6" transform="rotate(-90 234.9 139.6)">8</text>
<text x="237.7" y="139.6" transform="rotate(-90 237.7 139.6)">7</text>
<text x="240.5" y="139.6" transform="rotate(-90 240.5 139.6)">6</text>
<text x="243.3" y="139.6" transform="rotate(-90 243.3 139.6)">5</text>
<text x="246.1" y="139.6" transform="rotate(-90 246.1 139.6)">4</text>
<text x="248.9" y="139.6" transform="rotate(-90 248.9 139.6)">3</text>
<text x="251.8" y="139.6" transform="rotate(-90 251.8 139.6)">2</text>
<text x="254.6" y="139.6" transform="rotate(-90 254.6 139.6)">1</text>
<text x="260.2" y="139.6" transform="rotate(-90 260.2 139.6)">1</text>
<text x="263" y="139.6" transform="rotate(-90 263 139.6)">2</text>
<text x="265.9" y="139.6" transform="rotate(-90 265.9 139.6)">3</text>
<text x="268.7" y="139.6" transform="rotate(-90 268.7 139.6)">4</text>
<text x="271.5" y="139.6" transform="rotate(-90 271.5 139.6)">5</text>
<text x="274.3" y="139.6" transform="rotate(-90 274.3 139.6)">6</text>
</g>
</svg>
